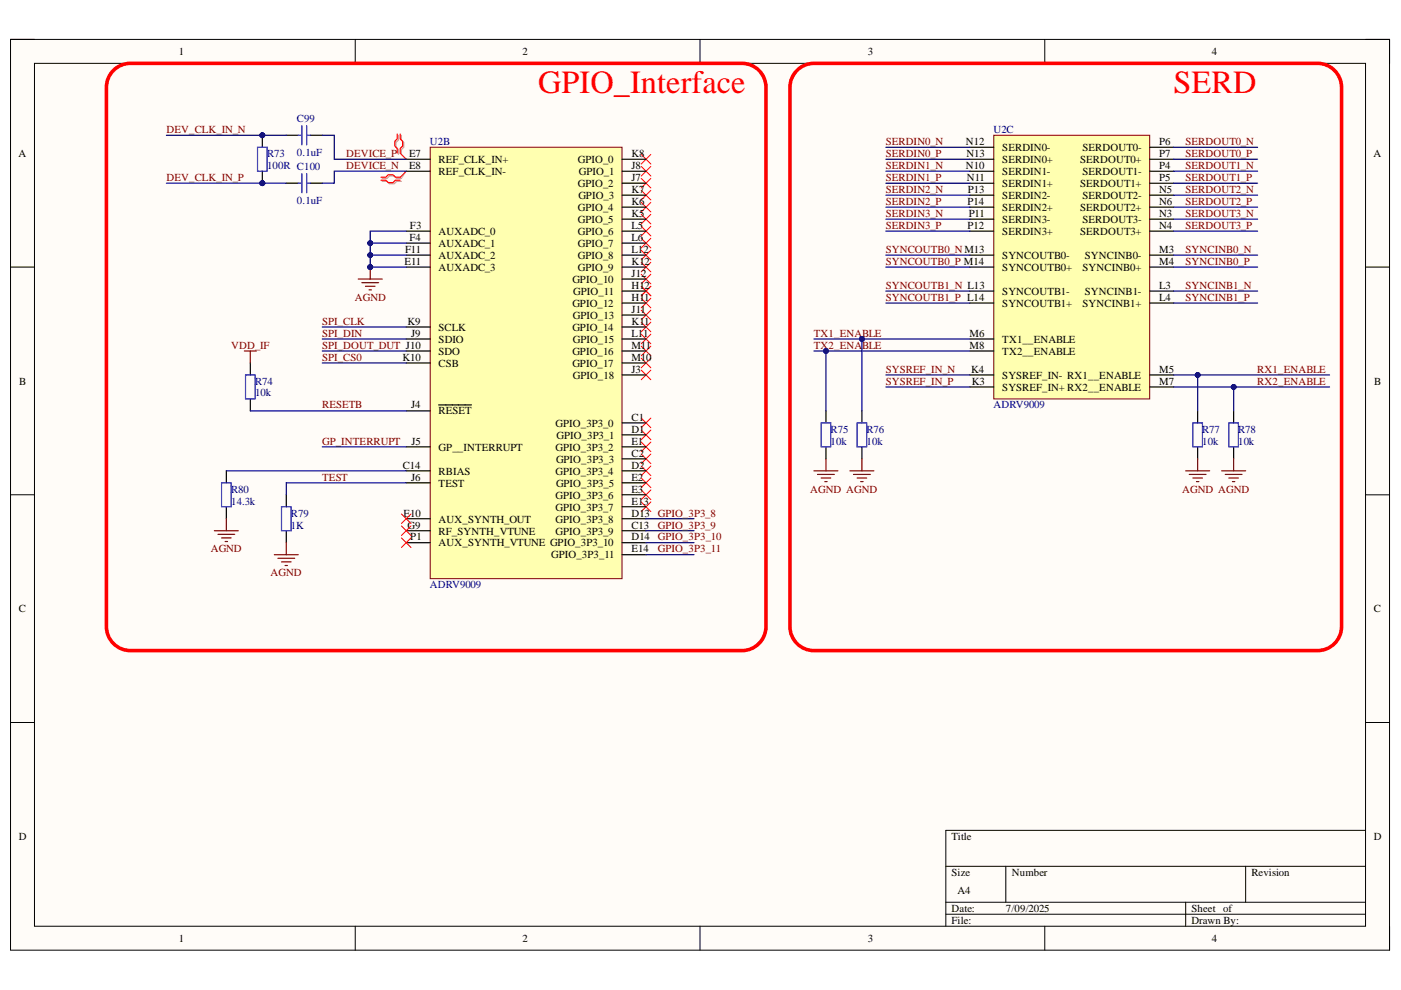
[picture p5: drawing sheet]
<svg xmlns="http://www.w3.org/2000/svg" width="297mm" height="210mm" viewBox="0 0 297 210" stroke-linecap="round" stroke-linejoin="round" font-family="sans-serif">
<path d="M2.2 8.4h292.4v193.1h-292.4z" fill-rule="evenodd" fill="#fffcf8"/>
<path d="M2.2 8.4h292.4v193.1h-292.4z" fill="none" stroke="#000" stroke-width=".21"/>
<path d="M7.3 13.4h282.2v183h-282.2z" fill-rule="evenodd" fill="#fffcf8"/>
<g fill="none" stroke="#000" stroke-width=".21">
<path d="M2.2 8.4h5.1M7.3 13.4h282.2v183h-282.2zM75.3 8.4v5M148.4 8.4v5M221.5 8.4v5M289.5 8.4h5.1v5M2.2 56.6h5.1M289.5 56.6h5.1M2.2 104.9h5.1M289.5 104.9h5.1M2.2 153.2h5.1M289.5 153.2h5.1"/>
<path d="M289.5 176.1h-89v20.3M75.3 196.4v5.1M148.4 196.4v5.1M200.5 183.7h89M200.5 191.3h89M200.5 193.8h89M213.3 183.7v7.6M221.5 196.4v5.1M251.4 191.3v5.1M264.1 183.7v7.6M294.6 196.4v5.1"/>
</g>
<path d="M60.7 28.7h2.5M60.7 38.8h2.5M65.8 28.7h2.5M65.8 38.8h2.5" fill="none" stroke="#000" stroke-width=".25"/>
<path d="M54.6 31.2h2v5.1h-2zM63.2 28.7h.8M63.2 38.8h.8M64 26.6v4.1M64 36.8v4.1M65 26.6v4.1M65 36.8v4.1M65 28.7h.8M65 38.8h.8" fill="none" stroke="#00f" stroke-width=".25"/>
<path d="M76 59.2h5M76.7 59.9h3.6M78.5 56.6v2.6M77.5 60.7h2M78.2 61.5h.6" fill="none" stroke="#800000" stroke-width=".25"/>
<circle cx="78.5" cy="56.6" r=".51" fill="#000080"/>
<circle cx="78.5" cy="56.6" r=".51" fill="none" stroke="#000080" stroke-width=".21"/>
<path d="M53.1 77v2.5M48 99.8v2.6M53.1 84.6v2.5M253.9 87.1v2.6M253.9 94.7v2.6M261.6 87.1v2.6M261.6 94.7v2.6M48 107.4v2.6M60.7 104.9v2.5M60.7 112.5v2.6" fill="none" stroke="#000" stroke-width=".25"/>
<path d="M52.1 79.5h2v5.1h-2zM252.9 89.7h2v5h-2zM260.5 89.7h2.1v5h-2.1zM47 102.4h2v5h-2zM59.7 107.4h2v5.1h-2z" fill="none" stroke="#00f" stroke-width=".25"/>
<g fill="none" stroke="#800000" stroke-width=".25">
<path d="M51.8 74.4h2.5M53.1 74.4v2.6M251.4 99.8h5.1M253.9 97.3v2.5M259 99.8h5.1M261.6 97.3v2.5M45.4 112.5h5.1M46.2 113.3h3.6M47 114.1h2M47.7 114.8h.5M48 110v2.5M58.2 117.6h5"/>
<path d="M58.9 118.4h3.6M59.7 119.1h2M60.4 119.9h.6M60.7 115.1v2.5M252.1 100.6h3.6M252.9 101.4h2M253.7 102.1h.5M259.8 100.6h3.5M260.5 101.4h2.1M261.3 102.1h.5"/>
</g>
<g fill="none" stroke="#f00" stroke-width=".21">
<path d="M84.9 32.5l1.2 1.3M86.1 36.3l-1.2 1.3M136 32.7l2 2.1M136 35.3l2 2M136 37.8l2 2.1M138 32.7l-2 2.1M138 35.3l-2 2M138 37.8l-2 2.1M136 40.4l2 2M136 42.9l2 2M136 45.5l2 2M136 48l2 2"/>
<path d="M136 50.5l2 2.1M136 53.1l2 2M136 55.6l2 2M136 58.2l2 2M138 40.4l-2 2M138 42.9l-2 2M138 45.5l-2 2M138 48l-2 2M138 50.5l-2 2.1M138 53.1l-2 2M138 55.6l-2 2M138 58.2l-2 2"/>
<path d="M136 60.7l2 2M136 63.2l2 2.1M136 65.8l2 2M136 68.3l2 2M136 70.9l2 2M136 73.4l2 2M136 75.9l2 2.1M136 78.5l2 2M138 60.7l-2 2M138 63.2l-2 2.1M138 65.8l-2 2M138 68.3l-2 2"/>
<path d="M138 70.9l-2 2M138 73.4l-2 2M138 75.9l-2 2.1M138 78.5l-2 2M136 88.6l2 2.1M136 91.2l2 2M136 93.7l2 2.1M136 96.3l2 2M136 98.8l2 2M138 88.6l-2 2.1M138 91.2l-2 2M138 93.7l-2 2.1"/>
<path d="M138 96.3l-2 2M138 98.8l-2 2M136 101.4l2 2M136 103.9l2 2M136 106.4l2 2.1M138 101.4l-2 2M138 103.9l-2 2M138 106.4l-2 2.1"/>
</g>
<path d="M23.8 15.2a5.1 5.1 0 0 1 3.9-1.8h129.6a5.1 5.1 0 0 1 5.1 5.1v114.4a5.1 5.1 0 0 1-5.1 5h-129.6a5.1 5.1 0 0 1-5.1-5v-114.4a5.1 5.1 0 0 1 1.2-3.3zM169.3 14.6a5 5 0 0 1 3.3-1.2h106.8a5.1 5.1 0 0 1 5 5.1v114.4a5.1 5.1 0 0 1-5 5h-106.8a5.1 5.1 0 0 1-5.1-5v-114.4a5.1 5.1 0 0 1 1.8-3.9z" fill="none" stroke="#f00" stroke-width=".76"/>
<path d="M81 38.5h1.1l.5 .5h1l.5-.5h1M81 37.8h1.1l.5-.5h1l.5 .5h1M84.5 28.7v1l-.5 .5v1l.5 .5v1M85.1 28.7v1l.5 .5v1l-.5 .5v1" fill="none" stroke="#d0a19e" stroke-width=".25"/>
<path d="M85.1 32.7l1 1.1M86.1 36.3l-1 1.5" fill="none" stroke="#d0a19e" stroke-width=".21"/>
<path d="M80.8 38.2h1l.5 .5h1l.5-.5h1.1M80.8 37.6h1l.5-.5h1l.5 .5h1.1M84.2 28.4v1l-.5 .6v1l.5 .5v1M84.9 28.4v1l.5 .6v1l-.5 .5v1" fill="none" stroke="#f00" stroke-width=".25"/>
<path d="M91.2 31.2h40.7v91.5h-40.7z" fill-rule="evenodd" fill="#ffffb0"/>
<path d="M91.2 31.2h40.7v91.5h-40.7z" fill="none" stroke="#800000" stroke-width=".21"/>
<g fill="none" stroke="#000" stroke-width=".25">
<path d="M86.1 33.8h5.1M86.1 36.3h5.1M131.9 33.8h5.1M131.9 36.3h5.1M131.9 38.8h5.1M86.1 51.5h5.1M86.1 54.1h5.1M86.1 56.6h5.1M86.1 49h5.1M131.9 51.5h5.1M131.9 54.1h5.1M131.9 56.6h5.1"/>
<path d="M131.9 49h5.1M131.9 59.2h5.1M131.9 46.5h5.1M131.9 43.9h5.1M131.9 41.4h5.1M86.1 71.9h5.1M86.1 74.4h5.1M86.1 69.3h5.1M86.1 77h5.1M131.9 64.3h5.1M131.9 61.7h5.1M131.9 79.5h5.1"/>
<path d="M131.9 71.9h5.1M131.9 74.4h5.1M131.9 66.8h5.1M131.9 69.3h5.1M131.9 77h5.1M86.1 99.8h5.1M86.1 94.7h5.1M86.1 87.1h5.1M93 85.9h7M131.9 89.7h5.1M131.9 92.2h5.1M131.9 99.8h5.1"/>
<path d="M131.9 97.3h5.1M131.9 94.7h5.1M86.1 112.5h5.1M86.1 102.4h5.1M86.1 110h5.1M86.1 115.1h5.1M131.9 112.5h5.1M131.9 102.4h5.1M131.9 107.4h5.1M131.9 110h5.1M131.9 115.1h5.1M131.9 104.9h5.1"/>
<path d="M131.9 117.6h5.1"/>
</g>
<path d="M85.1 109l2 2M85.1 111.5l2 2M85.1 114.1l2 2M87.1 109l-2 2M87.1 111.5l-2 2M87.1 114.1l-2 2" fill="none" stroke="#f00" stroke-width=".21"/>
<path d="M210.7 28.7h33.1v55.9h-33.1z" fill-rule="evenodd" fill="#ffffb0"/>
<path d="M210.7 28.7h33.1v55.9h-33.1z" fill="none" stroke="#800000" stroke-width=".21"/>
<g fill="none" stroke="#000" stroke-width=".25">
<path d="M205.6 36.3h5.1M205.6 38.8h5.1M205.6 31.2h5.1M205.6 33.8h5.1M243.8 36.3h5M243.8 38.8h5M243.8 31.2h5M243.8 33.8h5M205.6 54.1h5.1M205.6 56.6h5.1M205.6 46.5h5.1M205.6 49h5.1"/>
<path d="M205.6 41.4h5.1M205.6 43.9h5.1M243.8 54.1h5M243.8 56.6h5M243.8 46.5h5M243.8 49h5M243.8 41.4h5M243.8 43.9h5M205.6 79.5h5.1M205.6 61.7h5.1M205.6 64.3h5.1M205.6 71.9h5.1"/>
<path d="M205.6 74.4h5.1M243.8 79.5h5M243.8 61.7h5M243.8 64.3h5M175.1 87.1v2.6M175.1 94.7v2.6M182.7 87.1v2.6M182.7 94.7v2.6M205.6 82h5.1M243.8 82h5"/>
</g>
<path d="M174.1 89.7h2v5h-2zM181.7 89.7h2.1v5h-2.1z" fill="none" stroke="#00f" stroke-width=".25"/>
<path d="M172.6 99.8h5.1M175.1 97.3v2.5M180.2 99.8h5.1M182.7 97.3v2.5M173.3 100.6h3.6M174.1 101.4h2M174.9 102.1h.5M181 100.6h3.5M181.7 101.4h2.1M182.5 102.1h.5" fill="none" stroke="#800000" stroke-width=".25"/>
<path d="M35.3 38.8h25.4M35.3 28.7h25.4M68.3 28.7h2.6v5.1h15.2M86.1 36.3h-15.2v2.5h-2.6M78.5 51.5h7.6" fill="none" stroke="#000080" stroke-width=".25"/>
<circle cx="78.5" cy="51.5" r=".51" fill="#000080"/>
<circle cx="78.5" cy="51.5" r=".51" fill="none" stroke="#000080" stroke-width=".21"/>
<path d="M78.5 54.1h7.6" fill="none" stroke="#000080" stroke-width=".25"/>
<circle cx="78.5" cy="54.1" r=".51" fill="#000080"/>
<circle cx="78.5" cy="54.1" r=".51" fill="none" stroke="#000080" stroke-width=".21"/>
<path d="M78.5 56.6h7.6" fill="none" stroke="#000080" stroke-width=".25"/>
<circle cx="78.5" cy="56.6" r=".51" fill="#000080"/>
<circle cx="78.5" cy="56.6" r=".51" fill="none" stroke="#000080" stroke-width=".21"/>
<g fill="none" stroke="#000080" stroke-width=".25">
<path d="M187.8 54.1h17.8M187.8 56.6h17.8M248.8 54.1h17.8M248.8 56.6h17.8M68.3 77h17.8M68.3 74.4h17.8M68.3 71.9h17.8M68.3 69.3h17.8M248.8 61.7h17.8M248.8 64.3h17.8M53.1 87.1h33M68.3 94.7h17.8"/>
<path d="M261.6 82v5.1"/>
</g>
<circle cx="261.6" cy="82" r=".51" fill="#000080"/>
<circle cx="261.6" cy="82" r=".51" fill="none" stroke="#000080" stroke-width=".21"/>
<g fill="none" stroke="#000080" stroke-width=".25">
<path d="M187.8 31.2h17.8M187.8 33.8h17.8M187.8 36.3h17.8M187.8 38.8h17.8M248.8 31.2h17.8M248.8 33.8h17.8M248.8 36.3h17.8M248.8 38.8h17.8M86.1 49h-7.6v7.6M187.8 49h17.8M187.8 41.4h17.8M187.8 43.9h17.8"/>
<path d="M187.8 46.5h17.8M248.8 49h17.8M248.8 41.4h17.8M248.8 43.9h17.8M248.8 46.5h17.8M86.1 102.4h-25.4v2.5"/>
</g>
<circle cx="78.5" cy="56.6" r=".51" fill="#000080"/>
<circle cx="78.5" cy="56.6" r=".51" fill="none" stroke="#000080" stroke-width=".21"/>
<circle cx="78.5" cy="54.1" r=".51" fill="#000080"/>
<circle cx="78.5" cy="54.1" r=".51" fill="none" stroke="#000080" stroke-width=".21"/>
<circle cx="78.5" cy="51.5" r=".51" fill="#000080"/>
<circle cx="78.5" cy="51.5" r=".51" fill="none" stroke="#000080" stroke-width=".21"/>
<path d="M172.6 74.4h33M187.8 79.5h17.8M48 99.8h38.1M187.8 82h17.8" fill="none" stroke="#000080" stroke-width=".25"/>
<circle cx="175.1" cy="74.4" r=".51" fill="#000080"/>
<circle cx="175.1" cy="74.4" r=".51" fill="none" stroke="#000080" stroke-width=".21"/>
<path d="M175.1 74.4v12.7" fill="none" stroke="#000080" stroke-width=".25"/>
<circle cx="175.1" cy="74.4" r=".51" fill="#000080"/>
<circle cx="175.1" cy="74.4" r=".51" fill="none" stroke="#000080" stroke-width=".21"/>
<path d="M172.6 71.9h33" fill="none" stroke="#000080" stroke-width=".25"/>
<circle cx="182.7" cy="71.9" r=".51" fill="#000080"/>
<circle cx="182.7" cy="71.9" r=".51" fill="none" stroke="#000080" stroke-width=".21"/>
<path d="M182.7 71.9v15.2" fill="none" stroke="#000080" stroke-width=".25"/>
<circle cx="182.7" cy="71.9" r=".51" fill="#000080"/>
<circle cx="182.7" cy="71.9" r=".51" fill="none" stroke="#000080" stroke-width=".21"/>
<path d="M248.8 82h33.1" fill="none" stroke="#000080" stroke-width=".25"/>
<circle cx="261.6" cy="82" r=".51" fill="#000080"/>
<circle cx="261.6" cy="82" r=".51" fill="none" stroke="#000080" stroke-width=".21"/>
<path d="M253.9 79.5v7.6" fill="none" stroke="#000080" stroke-width=".25"/>
<circle cx="253.9" cy="79.5" r=".51" fill="#000080"/>
<circle cx="253.9" cy="79.5" r=".51" fill="none" stroke="#000080" stroke-width=".21"/>
<path d="M187.8 61.7h17.8M187.8 64.3h17.8M248.8 79.5h33.1" fill="none" stroke="#000080" stroke-width=".25"/>
<circle cx="253.9" cy="79.5" r=".51" fill="#000080"/>
<circle cx="253.9" cy="79.5" r=".51" fill="none" stroke="#000080" stroke-width=".21"/>
<path d="M137 110h10.1M137 112.5h10.1M137 115.1h10.1M137 117.6h10.1" fill="none" stroke="#000080" stroke-width=".25"/>
<g font-size="6.9" fill="#f00">
<text x="114.1" y="19.6">GPIO_Interface</text>
<text x="248.8" y="19.6">SERD</text>
</g>
<g font-size="3.5" fill="#000080">
<text x="54.7" y="30.7">PIR7302</text>
<text x="54.7" y="38.1">PIR7301</text>
</g>
<g font-size="2.3">
<text x="37.9" y="11.7">1</text>
<text x="110.8" y="11.7">2</text>
<text x="184" y="11.7">3</text>
<text x="256.9" y="11.7">4</text>
<text x="3.9" y="33.3">A</text>
<text x="86.7" y="33.3">E7</text>
<text x="86.7" y="35.9">E8</text>
<text x="93" y="34.6">REF_CLK_IN+</text>
<text x="122.5" y="34.6">GPIO_0</text>
<text x="133.9" y="35.9">J8</text>
<text x="133.9" y="33.3">K8</text>
<text x="204.8" y="30.8">N12</text>
<text x="204.8" y="35.9">N10</text>
<text x="204.9" y="33.3">N13</text>
<text x="212.5" y="32">SERDIN0-</text>
<text x="212.5" y="34.6">SERDIN0+</text>
<text x="229" y="34.6">SERDOUT0+</text>
<text x="229.5" y="32">SERDOUT0-</text>
<text x="245.8" y="35.9">P4</text>
<text x="245.8" y="30.8">P6</text>
<text x="245.8" y="33.3">P7</text>
<text x="291.2" y="33.3">A</text>
<text x="93" y="37.1">REF_CLK_IN-</text>
<text x="122.5" y="39.7">GPIO_2</text>
<text x="122.7" y="37.1">GPIO_1</text>
<text x="133.9" y="38.4">J7</text>
<text x="133.9" y="40.9">K7</text>
<text x="205" y="38.4">N11</text>
<text x="205.2" y="40.9">P13</text>
<text x="212.5" y="37.1">SERDIN1-</text>
<text x="212.5" y="39.7">SERDIN1+</text>
<text x="229" y="39.7">SERDOUT1+</text>
<text x="229.5" y="37.1">SERDOUT1-</text>
<text x="245.8" y="40.9">N5</text>
<text x="245.8" y="38.4">P5</text>
<text x="122.5" y="47.3">GPIO_5</text>
<text x="122.5" y="44.7">GPIO_4</text>
<text x="122.6" y="42.2">GPIO_3</text>
<text x="133.9" y="46">K5</text>
<text x="133.9" y="43.5">K6</text>
<text x="205.1" y="43.5">P14</text>
<text x="205.4" y="46">P11</text>
<text x="212.5" y="42.2">SERDIN2-</text>
<text x="212.5" y="44.7">SERDIN2+</text>
<text x="212.5" y="47.3">SERDIN3-</text>
<text x="229" y="44.7">SERDOUT2+</text>
<text x="229.5" y="47.3">SERDOUT3-</text>
<text x="229.5" y="42.2">SERDOUT2-</text>
<text x="245.8" y="46">N3</text>
<text x="245.8" y="43.5">N6</text>
<text x="85.9" y="53.6">F11</text>
<text x="86.8" y="51.1">F4</text>
<text x="86.9" y="48.5">F3</text>
<text x="93" y="52.3">AUXADC_1</text>
<text x="93" y="49.8">AUXADC_0</text>
<text x="122.5" y="49.8">GPIO_6</text>
<text x="122.5" y="52.3">GPIO_7</text>
<text x="133.9" y="48.5">L5</text>
<text x="133.9" y="51.1">L6</text>
<text x="133.9" y="53.6">L12</text>
<text x="205.1" y="48.5">P12</text>
<text x="212.5" y="49.8">SERDIN3+</text>
<text x="229" y="49.8">SERDOUT3+</text>
<text x="245.8" y="53.6">M3</text>
<text x="245.8" y="48.5">N4</text>
<text x="85.7" y="56.2">E11</text>
<text x="93" y="54.9">AUXADC_2</text>
<text x="93" y="57.4">AUXADC_3</text>
<text x="121.4" y="60">GPIO_10</text>
<text x="122.5" y="57.4">GPIO_9</text>
<text x="122.5" y="54.9">GPIO_8</text>
<text x="133.9" y="58.7">J12</text>
<text x="133.9" y="56.2">K12</text>
<text x="212.5" y="57.4">SYNCOUTB0+</text>
<text x="212.5" y="54.9">SYNCOUTB0-</text>
<text x="229.5" y="57.4">SYNCINB0+</text>
<text x="230" y="54.9">SYNCINB0-</text>
<text x="245.8" y="56.2">M4</text>
<text x="121.4" y="65">GPIO_12</text>
<text x="121.5" y="62.5">GPIO_11</text>
<text x="133.9" y="63.8">H11</text>
<text x="133.9" y="61.2">H12</text>
<text x="212.5" y="65">SYNCOUTB1+</text>
<text x="212.5" y="62.5">SYNCOUTB1-</text>
<text x="229.5" y="65">SYNCINB1+</text>
<text x="230" y="62.5">SYNCINB1-</text>
<text x="245.8" y="61.2">L3</text>
<text x="245.8" y="63.8">L4</text>
<text x="86.4" y="68.8">K9</text>
<text x="87.2" y="71.4">J9</text>
<text x="93" y="70.1">SCLK</text>
<text x="121.4" y="70.1">GPIO_14</text>
<text x="121.4" y="67.6">GPIO_13</text>
<text x="133.9" y="66.3">J11</text>
<text x="133.9" y="68.8">K11</text>
<text x="133.9" y="71.4">L11</text>
<text x="205.6" y="71.4">M6</text>
<text x="85.3" y="76.5">K10</text>
<text x="93" y="72.6">SDIO</text>
<text x="93" y="75.2">SDO</text>
<text x="93" y="77.7">CSB</text>
<text x="121.4" y="77.7">GPIO_17</text>
<text x="121.4" y="75.2">GPIO_16</text>
<text x="121.4" y="72.6">GPIO_15</text>
<text x="133.9" y="76.5">M10</text>
<text x="133.9" y="73.9">M11</text>
<text x="205.6" y="73.9">M8</text>
<text x="212.5" y="72.6">TX1__ENABLE</text>
<text x="212.5" y="75.2">TX2__ENABLE</text>
<text x="4.1" y="81.5">B</text>
<text x="121.4" y="80.3">GPIO_18</text>
<text x="133.9" y="79">J3</text>
<text x="205.9" y="79">K4</text>
<text x="206.1" y="81.5">K3</text>
<text x="212.5" y="82.8">SYSREF_IN+ RX2__ENABLE</text>
<text x="212.5" y="80.3">SYSREF_IN- RX1__ENABLE</text>
<text x="245.8" y="79">M5</text>
<text x="245.8" y="81.5">M7</text>
<text x="291.4" y="81.5">B</text>
<text x="87.2" y="86.6">J4</text>
<text x="93" y="87.9">RESET</text>
<text x="133.9" y="89.2">C1</text>
<text x="87.3" y="94.3">J5</text>
<text x="93" y="95.6">GP__INTERRUPT</text>
<text x="117.8" y="90.5">GPIO_3P3_0</text>
<text x="117.8" y="95.6">GPIO_3P3_2</text>
<text x="118" y="93">GPIO_3P3_1</text>
<text x="133.9" y="91.8">D1</text>
<text x="133.9" y="94.3">E1</text>
<text x="85.4" y="99.4">C14</text>
<text x="87.2" y="101.9">J6</text>
<text x="93" y="100.6">RBIAS</text>
<text x="117.8" y="100.6">GPIO_3P3_4</text>
<text x="117.9" y="98.1">GPIO_3P3_3</text>
<text x="133.9" y="96.8">C2</text>
<text x="133.9" y="101.9">E2</text>
<text x="133.9" y="99.4">D2</text>
<text x="93" y="103.2">TEST</text>
<text x="117.8" y="105.7">GPIO_3P3_6</text>
<text x="117.9" y="103.2">GPIO_3P3_5</text>
<text x="133.9" y="107">E13</text>
<text x="133.9" y="104.4">E3</text>
<text x="85.6" y="109.5">E10</text>
<text x="86.4" y="112.1">G9</text>
<text x="93" y="110.8">AUX_SYNTH_OUT</text>
<text x="93" y="113.3">RF_SYNTH_VTUNE</text>
<text x="117.8" y="113.3">GPIO_3P3_9</text>
<text x="117.8" y="108.3">GPIO_3P3_7</text>
<text x="117.8" y="110.8">GPIO_3P3_8</text>
<text x="133.9" y="112.1">C13</text>
<text x="133.9" y="109.5">D13</text>
<text x="87" y="114.6">P1</text>
<text x="93" y="115.9">AUX_SYNTH_VTUNE GPIO_3P3_10</text>
<text x="116.9" y="118.4">GPIO_3P3_11</text>
<text x="133.9" y="114.6">D14</text>
<text x="133.9" y="117.1">E14</text>
<text x="4" y="129.8">C</text>
<text x="291.3" y="129.8">C</text>
<text x="4" y="178.1">D</text>
<text x="201.8" y="178.1">Title</text>
<text x="291.3" y="178.1">D</text>
<text x="201.8" y="185.7">Size</text>
<text x="214.5" y="185.7">Number</text>
<text x="265.3" y="185.7">Revision</text>
<text x="203" y="189.5">A4</text>
<text x="201.8" y="193.3">Date:</text>
<text x="201.8" y="195.9">File:</text>
<text x="213.3" y="193.3">7/09/2025</text>
<text x="252.6" y="193.3">Sheet of</text>
<text x="252.6" y="195.9">Drawn By:</text>
<text x="37.9" y="199.7">1</text>
<text x="110.8" y="199.7">2</text>
<text x="184" y="199.7">3</text>
<text x="256.9" y="199.7">4</text>
</g>
<g font-size="2.3" fill="#800000">
<text x="35.3" y="28.2">DEV_CLK_IN_N</text>
<text x="73.4" y="33.3">DEVICE_P</text>
<text x="73.4" y="35.9">DEVICE_N</text>
<text x="187.8" y="30.8">SERDIN0_N</text>
<text x="187.8" y="33.3">SERDIN0_P</text>
<text x="187.8" y="35.9">SERDIN1_N</text>
<text x="251.3" y="30.8">SERDOUT0_N</text>
<text x="251.3" y="33.3">SERDOUT0_P</text>
<text x="251.3" y="35.9">SERDOUT1_N</text>
<text x="35.3" y="38.4">DEV_CLK_IN_P</text>
<text x="187.8" y="38.4">SERDIN1_P</text>
<text x="187.8" y="40.9">SERDIN2_N</text>
<text x="251.3" y="38.4">SERDOUT1_P</text>
<text x="251.3" y="40.9">SERDOUT2_N</text>
<text x="187.8" y="43.5">SERDIN2_P</text>
<text x="187.8" y="46">SERDIN3_N</text>
<text x="251.3" y="43.5">SERDOUT2_P</text>
<text x="251.3" y="46">SERDOUT3_N</text>
<text x="187.8" y="48.5">SERDIN3_P</text>
<text x="187.8" y="53.6">SYNCOUTB0_NM13</text>
<text x="251.3" y="48.5">SERDOUT3_P</text>
<text x="251.3" y="53.6">SYNCINB0_N</text>
<text x="187.8" y="56.2">SYNCOUTB0_P M14</text>
<text x="251.3" y="56.2">SYNCINB0_P</text>
<text x="75.2" y="63.8">AGND</text>
<text x="187.8" y="61.2">SYNCOUTB1_N L13</text>
<text x="187.8" y="63.8">SYNCOUTB1_P L14</text>
<text x="251.3" y="63.8">SYNCINB1_P</text>
<text x="251.3" y="61.2">SYNCINB1_N</text>
<text x="68.3" y="68.8">SPI_CLK</text>
<text x="68.3" y="71.4">SPI_DIN</text>
<text x="172.6" y="71.4">TX1_ENABLE</text>
<text x="49" y="73.9">VDD_IF</text>
<text x="68.3" y="73.9">SPI_DOUT_DUT J10</text>
<text x="68.3" y="76.5">SPI_CS0</text>
<text x="172.6" y="73.9">TX2_ENA</text>
<text x="182.8" y="73.9">BLE</text>
<text x="187.8" y="79">SYSREF_IN_N</text>
<text x="187.8" y="81.5">SYSREF_IN_P</text>
<text x="266.6" y="81.5">RX2_ENABLE</text>
<text x="266.6" y="79">RX1_ENABLE</text>
<text x="68.3" y="86.6">RESETB</text>
<text x="68.3" y="94.3">GP_INTERRUPT</text>
<text x="68.3" y="101.9">TEST</text>
<text x="171.8" y="104.4">AGND AGND</text>
<text x="250.7" y="104.4">AGND AGND</text>
<text x="139.5" y="109.5">GPIO_3P3_8</text>
<text x="139.5" y="112.1">GPIO_3P3_9</text>
<text x="44.7" y="117.1">AGND</text>
<text x="139.5" y="114.6">GPIO_3P3_10</text>
<text x="139.5" y="117.1">GPIO_3P3_11</text>
<text x="57.4" y="122.2">AGND</text>
</g>
<g font-size="2.3" fill="#000080">
<text x="63" y="25.9">C99</text>
<text x="210.6" y="28.2">U2C</text>
<text x="56.6" y="35.9">100R C100</text>
<text x="56.6" y="33.3">R73</text>
<text x="63" y="33.1">0.1uF</text>
<text x="91.1" y="30.8">U2B</text>
<text x="63" y="43.2">0.1uF</text>
<text x="54.1" y="81.5">R74</text>
<text x="54.1" y="84.1">10k</text>
<text x="210.6" y="86.6">ADRV9009</text>
<text x="176.1" y="94.3">10k</text>
<text x="176.1" y="91.8">R75</text>
<text x="183.7" y="94.3">10k</text>
<text x="183.7" y="91.8">R76</text>
<text x="254.9" y="94.3">10k</text>
<text x="254.9" y="91.8">R77</text>
<text x="262.5" y="94.3">10k</text>
<text x="262.5" y="91.8">R78</text>
<text x="49" y="107">14.3k</text>
<text x="49" y="104.4">R80</text>
<text x="61.7" y="112.1">1K</text>
<text x="61.7" y="109.5">R79</text>
<text x="91.1" y="124.7">ADRV9009</text>
</g>
</svg>
